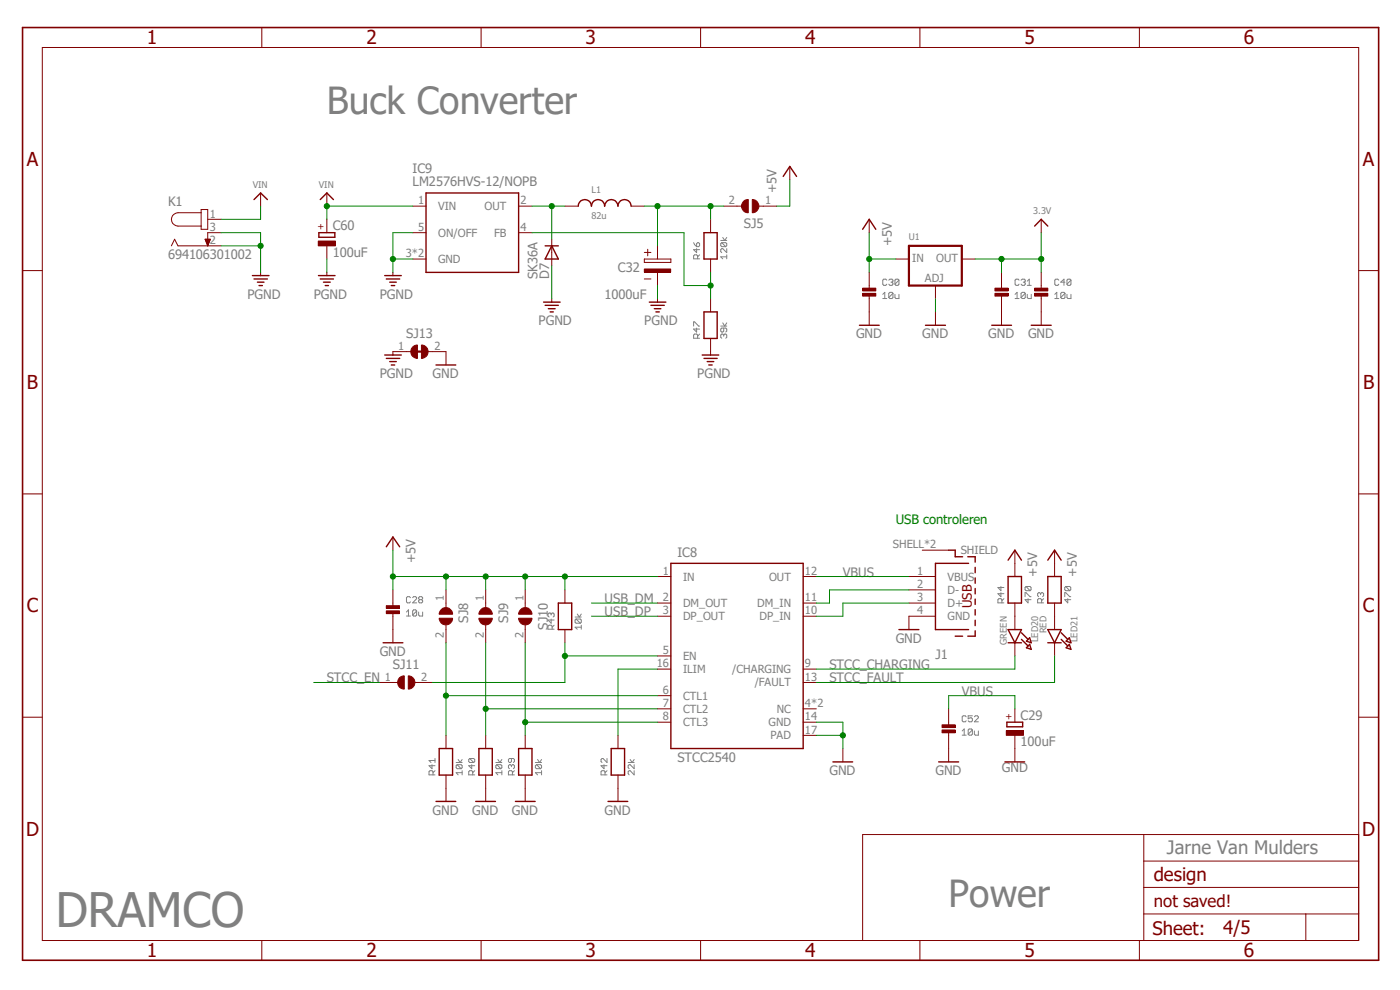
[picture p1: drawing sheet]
<svg xmlns="http://www.w3.org/2000/svg" width="297mm" height="210mm" viewBox="0 0 297 210" stroke-linecap="round" stroke-linejoin="round" font-family="sans-serif">
<g fill="none" stroke="#808080" stroke-width=".21">
<path d="M147.2 51.5l.6 .8M147.8 52.7v.9l-.6-.6h1.2M148 51.5l.4 .2v.4l-.2 .2h-.4v-.6zM148 54.9v-.6l-.2-.2h-.4l-.2 .2v.6h1.2M148.4 54.1l-.4 .4M152.9 51h1.3M153.1 51.5h.9l.2 .2v.4l-.2 .2M153.1 51.5l-.2 .2v.4l.2 .2h.9M153.1 51.5l.9 .8M153.3 50.4l.5 .6 .4-.6M154.2 52.7v.9l-.9-.9-.4 .3v.4l.2 .2M154.2 54.5h-1.3l.4 .4"/>
<path d="M154.2 54.1v.8M188.1 59.4l-.2-.2h-.4l-.2 .2v.9l.2 .2h.4l.2-.2M188.6 59.4l.2-.2h.4l.2 .2-.2 .5M189 59.9h.2M189.2 59.9l.2 .2-.2 .4h-.4l-.2-.2M190.7 59.4l-.2-.2h-.4l-.2 .2v.9M190.7 59.4v.9l-.2 .2h-.4l-.2-.2M190.7 59.4l-.8 .9M216.2 59.4l-.2-.2h-.4l-.3 .2v.9l.3 .2h.4l.2-.2M216.6 59.4l.3-.2h.4l.2 .2-.2 .5M217.1 59.9h.2M217.3 59.9l.2 .2-.2 .4h-.4l-.3-.2"/>
<path d="M217.9 59.6l.5-.4v1.3M224.6 59.4l-.2-.2h-.4l-.2 .2v.9l.2 .2h.4l.2-.2M225.9 59.9h-.9l.7-.7v1.3M227.2 59.4l-.2-.2h-.4l-.2 .2v.9M227.2 59.4v.9l-.2 .2h-.4l-.2-.2M227.2 59.4l-.8 .9M147.2 69.2v-.9h.2l.8 .9h.2M147.8 69.6v.8l-.6-.6h1.2M148 71.8v-.7l-.2-.2h-.4l-.2 .2v.7h1.2M148.4 70.9l-.4 .4M152.9 69.2h1.3M153.3 68.5l.5 .7 .4-.7"/>
<path d="M153.5 69.6v.6l-.2 .2-.4-.2v-.4l.2-.2h.9l.2 .2v.4l-.2 .2M153.5 71.1l.3-.2 .4 .2v.4l-.2 .3M153.5 71.1l-.2-.2-.4 .2v.4l.2 .3M153.5 71.1v.2M187.3 62.4l.4-.4v1.3M187.3 63.3h.8M189.4 62.2v.9l-.2 .2h-.4l-.2-.2M189.4 62.2l-.2-.2h-.4l-.2 .2v.9M189.4 62.2l-.8 .9M189.9 62.4v.7l.2 .2h.6v-.9M215.3 63.3h.9M215.3 62.4l.5-.4v1.3"/>
<path d="M217.5 62.2v.9l-.2 .2h-.4l-.3-.2M217.5 62.2l-.2-.2h-.4l-.3 .2v.9M217.5 62.2l-.9 .9M217.9 62.4v.7l.2 .2h.7v-.9M217.9 60.5h.9M223.8 63.3h.8M223.8 62.4l.4-.4v1.3M225.9 62.2v.9l-.2 .2h-.4l-.3-.2M225.9 62.2l-.2-.2h-.4l-.3 .2v.9M225.9 62.2l-.9 .9M226.4 62.4v.7l.2 .2h.6v-.9M86.2 129.8l.5-.4v1.3"/>
<path d="M86.2 130.7h.9M87.1 126.8l-.2-.2h-.5l-.2 .2v.9l.2 .2h.5l.2-.2M87.5 126.8l.3-.2h.4l.2 .2v.2l-.9 .9h.9M88.4 129.6v.9l-.2 .2h-.4l-.3-.2M88.4 129.6l-.2-.2h-.4l-.3 .2v.9M88.4 129.6l-.9 .9M88.8 129.8v.7l.2 .2h.7v-.9M89 127.2l-.2-.2 .2-.4h.5l.2 .2-.2 .4M89 127.2l-.2 .2 .2 .5h.5l.2-.2-.2-.5M89 127.2h.5M116.9 130.3l-.2-.3-.5 .3v.4l.3 .2M116.9 131.3v.9l-.7-.7h1.4"/>
<path d="M116.9 130.3v.2M116.9 130.3l.2-.3 .5 .3v.4l-.3 .2M117.1 133.5v-.7l-.2-.2h-.4l-.3 .2v.7h1.4M117.6 132.6l-.5 .5M122 130.9h1.3M122.2 131.3h.9l.2 .2v.5l-.2 .2M122.2 131.3l-.2 .2v.5l.2 .2h.9M122.2 131.3l.9 .9M122.5 130.3l.4 .6 .4-.6M123.3 133.1h-1.3l.5 .4M123.3 132.6v.9M212.3 125.7v.9l-.6-.7h1.3"/>
<path d="M212.3 124.4v.9l-.6-.7h1.3M212.6 127.9v-.7l-.3-.2h-.4l-.2 .2v.7h1.3M213 127l-.4 .4M217.5 126.6v-.9h.2l.8 .9h.2M217.7 124.4l-.2 .2v.5l.2 .2h.8M217.7 124.4h.8l.2 .2v.5l-.2 .2M217.7 124.4l.8 .9M218.1 127v.9l-.6-.7h1.2M220.8 125.9l-.2-.2-.5 .2v.5l.2 .2M220.8 125.9l.2-.2 .4 .2v.5l-.2 .2M220.8 125.9v.3M221 127.9v-.7l-.2-.2h-.5l-.2 .2v.7h1.3"/>
<path d="M221.4 127l-.4 .4M225.9 126.6v-.9h.2l.8 .9h.3M226.1 124.4l-.2 .2v.5l.2 .2h.8M226.1 124.4h.8l.3 .2v.5l-.3 .2M226.1 124.4l.8 .9M226.5 127v.9l-.6-.7h1.3M204.1 155.1l.5-.5v1.4M204.1 156h.9M205 152.1l-.2-.3h-.5l-.2 .3v.8l.2 .2h.5l.2-.2M206.3 151.8h-.9v.7l.4-.2 .5 .2v.4l-.2 .2h-.5l-.2-.2M206.3 154.9v.8l-.2 .3h-.5l-.2-.3M206.3 154.9l-.2-.3h-.5l-.2 .3v.8"/>
<path d="M206.3 154.9l-.9 .8M206.7 155.1v.6l.2 .3h.7v-.9M206.7 152.1l.2-.3h.4l.3 .3v.2l-.9 .8h.9M91.7 162.2v.9l-.7-.7h1.3M91.9 164.4v-.7l-.2-.2h-.5l-.2 .2v.7h1.3M92.3 163.5l-.4 .4M92.3 161.3h-1.3l.4 .5M92.3 160.9v.9M96.8 161.8h1.2M97 162.2l-.2 .2v.5l.2 .2h.8M97 162.2h.8l.2 .2v.5l-.2 .2M97 162.2l.8 .9"/>
<path d="M97.2 161.1l.4 .7 .4-.7M98 163.9h-1.2l.4 .5M98 163.5v.9M99.7 160.9l-.3 .2v.4l.3 .3h.8M99.7 160.9h.8l.2 .2v.4l-.2 .3M99.7 160.9l.8 .9M100.1 162.2v.9l-.7-.7h1.3M100.3 164.4v-.7l-.2-.2h-.4l-.3 .2v.7h1.3M100.7 163.5l-.4 .4M105.2 161.8h1.3M105.4 162.2l-.2 .2v.5l.2 .2h.9M105.4 162.2h.9l.2 .2v.5l-.2 .2"/>
<path d="M105.4 162.2l.9 .9M105.6 161.1l.4 .7 .5-.7M106.5 163.9h-1.3l.4 .5M106.5 163.5v.9M108.5 162.4l-.2-.2-.4 .2v.5l.2 .2M108.5 162.4l.2-.2 .4 .2v.5l-.2 .2M108.5 160.9v.6l-.2 .3-.4-.3v-.4l.2-.2h.8l.2 .2v.4l-.2 .3M108.5 162.4v.2M108.7 164.4v-.7l-.2-.2h-.4l-.2 .2v.7h1.2M109.1 163.5l-.4 .4M113.6 161.8h1.3M113.8 162.2h.9l.2 .2v.5l-.2 .2"/>
<path d="M113.8 162.2l-.2 .2v.5l.2 .2h.9M113.8 162.2l.9 .9M114 161.1l.5 .7 .4-.7M114.9 163.9h-1.3l.4 .5M114.9 163.5v.9M128.1 162.2v.9l-.6-.7h1.3M128.4 164.4v-.7l-.3-.2h-.4l-.2 .2v.7h1.3M128.8 160.9v.9l-.9-.9-.4 .2v.4l.2 .3M128.8 163.5l-.4 .4M133.3 161.8h1.2M133.7 161.1l.4 .7 .4-.7M134.5 162.2v.9l-.8-.9h-.2l-.2 .2v.5l.2 .2"/>
<path d="M134.5 163.5v.9l-.8-.9-.4 .2v.4l.2 .3"/>
</g>
<path d="M53.6 58.5h3.5M53.9 59.2h2.8M53.9 42.3l1.4-1.4 1.4 1.4M54.6 59.9h1.4M54.9 60.6h.8M182.3 69h4.2M196.3 69h4.3M210.4 69h4.2" fill="none" stroke="#800000" stroke-width=".3"/>
<g fill="none" stroke="#800000" stroke-width=".21">
<path d="M9 10.1h279.2v189.4h-279.2zM55.5 5.8v4.3M102.1 5.8v4.3M148.6 5.8v4.3M195.2 5.8v4.3M241.7 5.8v4.3M4.8 57.4h4.2M55.3 40.9v2.8M55.3 57.8v.7M190 54.9h2.8M204 54.9h2.9M288.2 57.4h4.3"/>
<path d="M184.4 60.6v.8M184.4 62.5v.9M184.4 66.2v2.8M198.5 60.6v2.8M198.5 66.2v2.8M212.5 66.2v2.8M4.8 104.8h4.2M288.2 104.8h4.3M4.8 152.1h4.2M288.2 152.1h4.3M242.7 177v22.5M288.2 177h-105.2v22.5"/>
<path d="M55.5 199.5v4.2M102.1 199.5v4.2M148.6 199.5v4.2M195.2 199.5v4.2M241.7 199.5v4.2M242.7 193.9h45.5M242.7 188.3h45.5M242.7 182.7h45.5M277 193.9v5.6"/>
</g>
<path d="M4.8 5.8h287.7v197.9h-287.7z" fill="none" stroke="#800000" stroke-width=".34"/>
<path d="M192.8 52.2h11.2v8.4h-11.2z" fill="none" stroke="#800000" stroke-width=".47"/>
<path d="M183 62.2h2.8v.6h-2.8z" fill-rule="evenodd" fill="#800000"/>
<path d="M183 62.2h2.8v.6h-2.8z" fill="none" stroke="#800000" stroke-width=".21"/>
<path d="M183 61.1h2.8v.6h-2.8z" fill-rule="evenodd" fill="#800000"/>
<path d="M184.4 57.8v2.8M183 61.1h2.8v.6h-2.8zM184.4 63.4v2.8M212.5 60.6v.8M212.5 62.5v.9" fill="none" stroke="#800000" stroke-width=".21"/>
<path d="M211.1 62.2h2.8v.6h-2.8z" fill-rule="evenodd" fill="#800000"/>
<path d="M211.1 62.2h2.8v.6h-2.8z" fill="none" stroke="#800000" stroke-width=".21"/>
<path d="M211.1 61.1h2.8v.6h-2.8z" fill-rule="evenodd" fill="#800000"/>
<path d="M184.4 46.5v2.9M212.5 57.8v2.8M211.1 61.1h2.8v.6h-2.8zM212.5 63.4v2.8M220.9 60.6v.8M220.9 62.5v.9" fill="none" stroke="#800000" stroke-width=".21"/>
<path d="M183 48.6l1.4-2.1 1.4 2.1" fill="none" stroke="#800000" stroke-width=".3"/>
<path d="M219.5 62.2h2.8v.6h-2.8z" fill-rule="evenodd" fill="#800000"/>
<path d="M219.5 62.2h2.8v.6h-2.8z" fill="none" stroke="#800000" stroke-width=".21"/>
<path d="M219.5 61.1h2.8v.6h-2.8z" fill-rule="evenodd" fill="#800000"/>
<g fill="none" stroke="#800000" stroke-width=".21">
<path d="M36.4 52.2l.6-1.4 .8 1.4h9.1M42.7 45.1h-4.9a1.42 1.42 0 0 0-1.4 1.4 1.42 1.42 0 0 0 1.4 1.5h4.9M42.7 44.4h1.4v4.2h-1.4zM43.5 50.8h1.1l-.5 1.4zM43.6 50.9h1M43.6 51h.9M43.6 51.1h.9M43.7 51.2h.7M43.7 51.3h.7M43.8 51.4h.6M43.8 51.5h.5M43.9 51.6h.4"/>
<path d="M43.9 51.7h.3M43.9 51.8h.3M44 51.9h.2M44 52h.1M44.1 46.5h2.8M46.9 49.4h-2.8v2.8M220.9 46.5v2.9M220.9 57.8v2.8M83.4 74.6v.7M94.6 74.6v2.8M219.5 61.1h2.8v.6h-2.8zM220.9 63.4v5.6"/>
</g>
<path d="M219.5 48l1.4-1.5 1.4 1.5M81.6 75.3h3.5M82 76h2.8M82.7 76.7h1.4M83 77.4h.7M92.5 77.4h4.2M218.8 69h4.2" fill="none" stroke="#800000" stroke-width=".3"/>
<path d="M89.4 73.2a1.42 1.42 0 0 1 1.4 1.4 1.42 1.42 0 0 1-1.4 1.4z" fill-rule="evenodd" fill="#800000"/>
<path d="M89.4 73.2a1.42 1.42 0 0 1 1.4 1.4 1.42 1.42 0 0 1-1.4 1.4z" fill="none" stroke="#800000" stroke-width=".21"/>
<path d="M87.5 73.6l.4-.3 .7-.1v2.8a1.41 1.41 0 0 1-1.4-.8 1.41 1.41 0 0 1 .3-1.6z" fill-rule="evenodd" fill="#800000"/>
<g fill="none" stroke="#800000" stroke-width=".21">
<path d="M83.4 74.6h3.8M87.5 73.6l.4-.3 .7-.1v2.8a1.41 1.41 0 0 1-1.4-.8 1.41 1.41 0 0 1 .3-1.6zM90.8 74.6h3.8M195.7 116.7h5.6M139.5 130.7h2.8M139.5 127.9h2.8M139.5 122.3h2.8M139.5 139.1h2.8M170.4 130.7h2.8M170.4 127.9h2.8M170.4 122.3h2.8M192.8 130.7h5.7"/>
<path d="M192.8 127.9h5.7M192.8 125.1h5.7M192.8 122.3h5.7M94.6 156v2.8M103 156v2.8M111.4 156v2.8M139.5 147.6h2.8M139.5 150.4h2.8M139.5 153.2h2.8M139.5 141.9h2.8M170.4 150.4h2.8M170.4 153.2h2.8"/>
<path d="M170.4 144.8h2.8M170.4 141.9h2.8M170.4 156h2.8M178.8 158.8v2.8M94.6 164.4v5.6M103 164.4v5.6M111.4 164.4v5.6"/>
</g>
<path d="M88.3 74.6h1.4" fill="none" stroke="#800000" stroke-width=".47"/>
<g fill="none" stroke="#800000" stroke-width=".3">
<path d="M142.3 119.5h28.1v39.3h-28.1zM201.3 116.7h1.3v1.4h1.6M205.3 118.1h1.6v1.2M205.5 119.5h-7v14.1h7M202.6 135h1.6M206.9 120.4v1.1M206.9 122.6v1.1M206.9 124.8v1.2M206.9 127.1v1.1M206.9 129.3v1.2M206.9 131.6v1.1M206.9 133.8v1.2h-1.6"/>
<path d="M93.2 158.8h2.8v5.6h-2.8zM101.6 158.8h2.8v5.6h-2.8zM110 158.8h2.9v5.6h-2.9zM92.5 170h4.2M100.9 170h4.2M109.3 170h4.2M176.7 161.6h4.2"/>
</g>
<path d="M93.2 131.1h2.8a1.42 1.42 0 0 1-1.4 1.5 1.42 1.42 0 0 1-1.4-1.5z" fill-rule="evenodd" fill="#800000"/>
<path d="M93.2 131.1h2.8a1.42 1.42 0 0 1-1.4 1.5 1.42 1.42 0 0 1-1.4-1.5z" fill="none" stroke="#800000" stroke-width=".21"/>
<path d="M93.6 129.3a1.39 1.39 0 0 1 1.5-.3 1.39 1.39 0 0 1 .9 1.3h-2.8z" fill-rule="evenodd" fill="#800000"/>
<path d="M93.6 129.3a1.39 1.39 0 0 1 1.5-.3 1.39 1.39 0 0 1 .9 1.3h-2.8zM94.6 125.1v3.8M94.6 132.5v3.9" fill="none" stroke="#800000" stroke-width=".21"/>
<path d="M101.6 131.1h2.8a1.42 1.42 0 0 1-1.4 1.5 1.42 1.42 0 0 1-1.4-1.5z" fill-rule="evenodd" fill="#800000"/>
<path d="M101.6 131.1h2.8a1.42 1.42 0 0 1-1.4 1.5 1.42 1.42 0 0 1-1.4-1.5z" fill="none" stroke="#800000" stroke-width=".21"/>
<path d="M102 129.3a1.39 1.39 0 0 1 1.6-.3 1.39 1.39 0 0 1 .8 1.3h-2.8z" fill-rule="evenodd" fill="#800000"/>
<path d="M102 129.3a1.39 1.39 0 0 1 1.6-.3 1.39 1.39 0 0 1 .8 1.3h-2.8zM103 125.1v3.8M103 132.5v3.9" fill="none" stroke="#800000" stroke-width=".21"/>
<path d="M110 131.1h2.9a1.42 1.42 0 0 1-1.5 1.5 1.42 1.42 0 0 1-1.4-1.5z" fill-rule="evenodd" fill="#800000"/>
<path d="M110 131.1h2.9a1.42 1.42 0 0 1-1.5 1.5 1.42 1.42 0 0 1-1.4-1.5z" fill="none" stroke="#800000" stroke-width=".21"/>
<path d="M110.4 129.3a1.39 1.39 0 0 1 1.6-.3 1.39 1.39 0 0 1 .9 1.3h-2.9z" fill-rule="evenodd" fill="#800000"/>
<path d="M110.4 129.3a1.39 1.39 0 0 1 1.6-.3 1.39 1.39 0 0 1 .9 1.3h-2.9zM111.4 125.1v3.8M111.4 132.5v3.9M201.3 153.2v.9M201.3 155.2v.8" fill="none" stroke="#800000" stroke-width=".21"/>
<path d="M199.9 154.9h2.7v.5h-2.7z" fill-rule="evenodd" fill="#800000"/>
<path d="M199.9 154.9h2.7v.5h-2.7z" fill="none" stroke="#800000" stroke-width=".21"/>
<path d="M199.9 153.8h2.7v.5h-2.7z" fill-rule="evenodd" fill="#800000"/>
<path d="M119.8 125.1v2.8M119.8 133.6v2.8M131.1 156v2.8M199.9 153.8h2.7v.5h-2.7zM201.3 150.4v2.8M201.3 156v5.6M131.1 164.4v5.6" fill="none" stroke="#800000" stroke-width=".21"/>
<path d="M118.4 127.9h2.9v5.7h-2.9zM129.7 158.8h2.8v5.6h-2.8zM129 170h4.2M199.1 161.6h4.3" fill="none" stroke="#800000" stroke-width=".3"/>
<path d="M86.6 143.4a1.4 1.4 0 0 1 1.4 1.4 1.4 1.4 0 0 1-1.4 1.4z" fill-rule="evenodd" fill="#800000"/>
<path d="M86.6 143.4a1.4 1.4 0 0 1 1.4 1.4 1.4 1.4 0 0 1-1.4 1.4z" fill="none" stroke="#800000" stroke-width=".21"/>
<path d="M84.8 143.8l1-.4v2.8a1.41 1.41 0 0 1-1.4-.9 1.41 1.41 0 0 1 .4-1.5z" fill-rule="evenodd" fill="#800000"/>
<path d="M83.4 113.9v2.8M83.4 127.9v.9M83.4 129.9v.8M192.8 130.7v2.9M80.6 144.8h3.8M84.8 143.8l1-.4v2.8a1.41 1.41 0 0 1-1.4-.9 1.41 1.41 0 0 1 .4-1.5zM88 144.8h3.8" fill="none" stroke="#800000" stroke-width=".21"/>
<path d="M82 116l1.4-2.1 1.4 2.1M190.7 133.6h4.2" fill="none" stroke="#800000" stroke-width=".3"/>
<path d="M82 129.6h2.8v.6h-2.8z" fill-rule="evenodd" fill="#800000"/>
<path d="M82 129.6h2.8v.6h-2.8z" fill="none" stroke="#800000" stroke-width=".21"/>
<path d="M82 128.5h2.8v.6h-2.8z" fill-rule="evenodd" fill="#800000"/>
<path d="M82 128.5h2.8v.6h-2.8zM83.4 125.1v2.8M83.4 130.7v5.7" fill="none" stroke="#800000" stroke-width=".21"/>
<path d="M81.3 136.4h4.2M213.6 153.2h3.4v1h-3.4z" fill="none" stroke="#800000" stroke-width=".3"/>
<path d="M213.5 155h3.6v1h-3.6z" fill-rule="evenodd" fill="#800000"/>
<g fill="none" stroke="#800000" stroke-width=".21">
<path d="M83.4 57.8v.7M87.6 43.7h2.8M87.6 54.9h2.8M87.6 49.4h2.8M110 43.7h2.9M110 49.4h2.9M136.7 54.9h5.6v.8h-5.6zM136.7 53.6h1.4M137.4 52.9v1.4M139.5 52.2v2.7M139.5 57.8v2.8M215.3 116.7v5.6"/>
<path d="M223.7 116.7v5.6M215.3 127.9v5.7M215.3 136.4v2.7M223.7 127.9v5.7M223.7 136.4v2.7M213.5 155h3.6v1h-3.6zM215.3 150.4v2.8M215.3 156v5.6"/>
</g>
<g fill="none" stroke="#800000" stroke-width=".3">
<path d="M81.6 58.5h3.5M82 59.2h2.8M82.7 59.9h1.4M90.4 40.9h19.6v16.9h-19.6zM83 60.6h.7M213.9 118.8l1.4-2.1 1.4 2.1M222.3 118.8l1.4-2.1 1.4 2.1M213.9 133.6h2.8l-1.4 2.8zM213.9 136.4h2.8M213.9 122.3h2.8v5.6h-2.8zM216.7 135.6l1.4 1.4M216.7 134.2l1.4 1.4"/>
<path d="M218.4 135.3l.4 1.1-1-.4zM218.4 136.7l.4 1.1-1-.4zM222.3 133.6h2.8l-1.4 2.8zM222.3 136.4h2.8M222.3 122.3h2.8v5.6h-2.8zM225.1 135.6l1.4 1.4M225.1 134.2l1.4 1.4M226.9 135.3l.3 1.1-1-.4zM226.9 136.7l.3 1.1-1-.4zM213.2 161.6h4.2"/>
</g>
<path d="M136.7 57.1h5.6v.6h-5.6z" fill-rule="evenodd" fill="#800000"/>
<g fill="none" stroke="#800000" stroke-width=".21">
<path d="M167.6 35.3v2.8M69.3 57.8v.7M117.1 50.8v5.5M119.8 43.7h2.9M133.9 43.7h2.8M136.7 57.1h5.6v.6h-5.6zM136.7 59.2h1.4M150.7 46.5v2.9M150.7 54.9v2.9M117.1 63.4v.7M139.5 63.4v.7M150.7 63.4v2.8"/>
<path d="M150.7 71.8v3.5"/>
</g>
<g fill="none" stroke="#800000" stroke-width=".3">
<path d="M166.2 37.4l1.4-2.1 1.4 2.1M67.6 58.5h3.5M67.6 49.4h3.4v.9h-3.4zM67.9 59.2h2.8M68.6 59.9h1.5M115.7 52.2h2.7M117.1 52.2l1.3 2.7h-2.7zM122.7 43.7a1.4 1.4 0 0 1 1.4-1.4 1.4 1.4 0 0 1 1.4 1.4 1.4 1.4 0 0 1 1.4-1.4 1.4 1.4 0 0 1 1.4 1.4 1.42 1.42 0 0 1 1.4-1.4 1.42 1.42 0 0 1 1.4 1.4 1.4 1.4 0 0 1 1.4-1.4 1.4 1.4 0 0 1 1.4 1.4M149.4 49.4h2.7v5.5h-2.7zM69 60.6h.7M115.3 64.1h3.5M115.7 64.8h2.7"/>
<path d="M116.3 65.5h1.5M116.7 66.2h.7M137.8 64.1h3.5M138.1 64.8h2.8M138.8 65.5h1.4M139.1 66.2h.8M149 75.3h3.5M149.4 66.2h2.7v5.6h-2.7zM149.4 76h2.7M150 76.7h1.4M150.4 77.4h.7"/>
</g>
<path d="M67.5 51.1h3.7v1.1h-3.7z" fill-rule="evenodd" fill="#800000"/>
<path d="M67.5 51.1h3.7v1.1h-3.7zM69.3 40.9v2.8M69.3 46.5v2.9M69.3 52.2v2.7" fill="none" stroke="#800000" stroke-width=".21"/>
<path d="M67.9 42.3l1.4-1.4 1.4 1.4" fill="none" stroke="#800000" stroke-width=".3"/>
<path d="M157.7 42.7l.4-.2 .6-.2v2.8a1.41 1.41 0 0 1-1.3-.8 1.41 1.41 0 0 1 .3-1.6z" fill-rule="evenodd" fill="#800000"/>
<path d="M157.7 42.7l.4-.2 .6-.2v2.8a1.41 1.41 0 0 1-1.3-.8 1.41 1.41 0 0 1 .3-1.6z" fill="none" stroke="#800000" stroke-width=".21"/>
<path d="M159.6 42.3a1.4 1.4 0 0 1 1.4 1.4 1.4 1.4 0 0 1-1.4 1.4z" fill-rule="evenodd" fill="#800000"/>
<path d="M153.5 43.7h3.8M159.6 42.3a1.4 1.4 0 0 1 1.4 1.4 1.4 1.4 0 0 1-1.4 1.4zM161 43.7h3.8" fill="none" stroke="#800000" stroke-width=".21"/>
<path d="M112.9 49.4h32.2v11.2h5.6M150.7 57.8v5.6" fill="none" stroke="#008000" stroke-width=".21"/>
<circle cx="150.8" cy="60.6" r=".55" fill="#008000"/>
<g fill="none" stroke="#008000" stroke-width=".21">
<path d="M55.3 43.7v2.8h-8.4M87.6 43.7h-18.3v2.8"/>
<circle cx="150.8" cy="60.6" r=".55"/>
</g>
<circle cx="69.3" cy="43.7" r=".55" fill="#008000"/>
<g fill="none" stroke="#008000" stroke-width=".21">
<path d="M46.9 52.2h8.4M46.9 49.4h8.4v8.4"/>
<circle cx="69.3" cy="43.7" r=".55"/>
</g>
<circle cx="55.3" cy="52.2" r=".55" fill="#008000"/>
<g fill="none" stroke="#008000" stroke-width=".21">
<path d="M83.4 54.9h4.2M87.6 49.4h-4.2v8.4"/>
<circle cx="55.3" cy="52.2" r=".55"/>
</g>
<circle cx="83.4" cy="54.9" r=".55" fill="#008000"/>
<g fill="none" stroke="#008000" stroke-width=".21">
<path d="M69.3 54.9v2.9M117.1 56.3v7.1M184.4 54.9h5.6M184.4 49.4v8.4M139.5 60.6v2.8"/>
<circle cx="83.4" cy="54.9" r=".55"/>
</g>
<circle cx="184.4" cy="54.9" r=".55" fill="#008000"/>
<g fill="none" stroke="#008000" stroke-width=".21">
<path d="M103 122.3v2.8M139.5 122.3h-44.9v2.8"/>
<circle cx="184.4" cy="54.9" r=".55"/>
</g>
<circle cx="103" cy="122.3" r=".55" fill="#008000"/>
<g fill="none" stroke="#008000" stroke-width=".21">
<path d="M111.4 122.3v2.8"/>
<circle cx="103" cy="122.3" r=".55"/>
</g>
<circle cx="111.4" cy="122.3" r=".55" fill="#008000"/>
<g fill="none" stroke="#008000" stroke-width=".21">
<path d="M119.8 122.3v2.8"/>
<circle cx="111.4" cy="122.3" r=".55"/>
</g>
<circle cx="119.8" cy="122.3" r=".55" fill="#008000"/>
<g fill="none" stroke="#008000" stroke-width=".21">
<path d="M83.4 116.7v5.6h11.2"/>
<circle cx="119.8" cy="122.3" r=".55"/>
</g>
<circle cx="94.6" cy="122.3" r=".55" fill="#008000"/>
<g fill="none" stroke="#008000" stroke-width=".21">
<path d="M83.4 122.3v2.8"/>
<circle cx="94.6" cy="122.3" r=".55"/>
</g>
<circle cx="83.4" cy="122.3" r=".55" fill="#008000"/>
<g fill="none" stroke="#008000" stroke-width=".21">
<path d="M167.6 38.1v5.6h-2.8M198.5 63.4v2.8M173.2 153.2h5.6v5.6M173.2 156h5.6"/>
<circle cx="83.4" cy="122.3" r=".55"/>
</g>
<circle cx="178.8" cy="156" r=".55" fill="#008000"/>
<g fill="none" stroke="#008000" stroke-width=".21">
<path d="M206.9 54.9h14M212.5 54.9v2.9M220.9 49.4v8.4"/>
<circle cx="178.8" cy="156" r=".55"/>
</g>
<circle cx="212.5" cy="54.9" r=".55" fill="#008000"/>
<circle cx="212.5" cy="54.9" r=".55" fill="none" stroke="#008000" stroke-width=".21"/>
<circle cx="220.9" cy="54.9" r=".55" fill="#008000"/>
<g fill="none" stroke="#008000" stroke-width=".21">
<path d="M111.4 136.4v19.6M215.3 139.1v2.8h-42.1M223.7 139.1v5.7h-50.5M111.4 153.2h28.1"/>
<circle cx="220.9" cy="54.9" r=".55"/>
</g>
<circle cx="111.4" cy="153.2" r=".55" fill="#008000"/>
<g fill="none" stroke="#008000" stroke-width=".21">
<path d="M103 136.4v19.6M103 150.4h36.5"/>
<circle cx="111.4" cy="153.2" r=".55"/>
</g>
<circle cx="103" cy="150.4" r=".55" fill="#008000"/>
<g fill="none" stroke="#008000" stroke-width=".21">
<path d="M94.6 136.4v19.6M94.6 147.6h44.9"/>
<circle cx="103" cy="150.4" r=".55"/>
</g>
<circle cx="94.6" cy="147.6" r=".55" fill="#008000"/>
<g fill="none" stroke="#008000" stroke-width=".21">
<path d="M119.8 139.1h19.7M119.8 136.4v8.4h-28M173.2 122.3h19.6M192.8 125.1h-16.8v2.8h-2.8M192.8 127.9h-14v2.8h-5.6M139.5 141.9h-8.4v14.1M201.3 150.4v-2.8h14v2.8"/>
<circle cx="94.6" cy="147.6" r=".55"/>
</g>
<circle cx="119.8" cy="139.1" r=".55" fill="#008000"/>
<g fill="none" stroke="#008000" stroke-width=".21">
<path d="M112.9 43.7h6.9M117.1 43.7v7.1M125.5 130.7h14M125.5 127.9h14M66.5 144.8h14.1"/>
<circle cx="119.8" cy="139.1" r=".55"/>
</g>
<circle cx="117.1" cy="43.7" r=".55" fill="#008000"/>
<g fill="none" stroke="#008000" stroke-width=".21">
<path d="M136.7 43.7h2.8v8.5"/>
<circle cx="117.1" cy="43.7" r=".55"/>
</g>
<circle cx="139.5" cy="43.7" r=".55" fill="#008000"/>
<g fill="none" stroke="#008000" stroke-width=".21">
<path d="M139.5 43.7h14M150.7 43.7v2.8"/>
<circle cx="139.5" cy="43.7" r=".55"/>
</g>
<circle cx="150.8" cy="43.7" r=".55" fill="#008000"/>
<circle cx="150.8" cy="43.7" r=".55" fill="none" stroke="#008000" stroke-width=".21"/>
<text font-size="10.1" fill="#808080" x="11.8" y="196.7">DRAMCO</text>
<g font-size="7.9" fill="#808080">
<text x="69.3" y="24.1">Buck Converter</text>
<text x="201.3" y="192.5">Power</text>
</g>
<g font-size="4.1" fill="#800000">
<text x="31.2" y="9.4">1</text>
<text x="77.7" y="9.4">2</text>
<text x="124.2" y="9.4">3</text>
<text x="170.8" y="9.4">4</text>
<text x="217.3" y="9.4">5</text>
<text x="263.9" y="9.4">6</text>
<text x="5.7" y="35.2">A</text>
<text x="289.1" y="35.2">A</text>
<text x="5.7" y="82.5">B</text>
<text x="289.2" y="82.5">B</text>
<text x="5.7" y="129.9">C</text>
<text x="289.1" y="129.9">C</text>
<text x="5.5" y="177.3">D</text>
<text x="289" y="177.3">D</text>
<text x="31.2" y="203">1</text>
<text x="77.7" y="203">2</text>
<text x="124.2" y="203">3</text>
<text x="170.8" y="203">4</text>
<text x="217.3" y="203">5</text>
<text x="263.9" y="203">6</text>
</g>
<text font-size="3.9" fill="#808080" x="247.6" y="181.3">Jarne Van Mulders</text>
<g font-size="3.9" fill="#800000">
<text x="244.8" y="186.9">design</text>
<text x="244.5" y="198.2">Sheet:</text>
<text x="259.5" y="198.1">4/5</text>
</g>
<text font-size="3.6" fill="#800000" x="244.8" y="192.5">not saved!</text>
<g font-size="2.8" fill="#808080">
<text x="87.5" y="39.5">LM2576HVS-12/NOPB</text>
<text x="87.5" y="36.7">IC9</text>
<text x="164.8" y="40.9" transform="rotate(-90 164.8 40.9)">+5V</text>
<text x="35.6" y="43.7">K1</text>
<text x="70.6" y="48.8">C60</text>
<text x="157.8" y="48.5">SJ5</text>
<text x="189.2" y="52.2" transform="rotate(-90 189.2 52.2)">+5V</text>
<text x="35.6" y="54.9">694106301002</text>
<text x="70.6" y="54.4">100uF</text>
<text x="114" y="59.2" transform="rotate(-90 114 59.2)">SK36A</text>
<text x="116.5" y="59.2" transform="rotate(-90 116.5 59.2)">D7</text>
<text x="131.1" y="57.8">C32</text>
<text x="52.5" y="63.4">PGND</text>
<text x="66.5" y="63.4">PGND</text>
<text x="80.6" y="63.4">PGND</text>
<text x="128.3" y="63.4">1000uF</text>
<text x="86.2" y="71.8">SJ13</text>
<text x="114.3" y="69">PGND</text>
<text x="136.7" y="69">PGND</text>
<text x="181.6" y="71.8">GND</text>
<text x="195.7" y="71.8">GND</text>
<text x="209.7" y="71.8">GND</text>
<text x="218.1" y="71.8">GND</text>
<text x="80.6" y="80.2">PGND</text>
<text x="91.8" y="80.2">GND</text>
<text x="147.9" y="80.2">PGND</text>
<text x="88.1" y="119.5" transform="rotate(-90 88.1 119.5)">+5V</text>
<text x="143.7" y="118.1">IC8</text>
<text x="178.8" y="122.3">VBUS</text>
<text x="220" y="122.3" transform="rotate(-90 220 122.3)">+5V</text>
<text x="228.5" y="122.3" transform="rotate(-90 228.5 122.3)">+5V</text>
<text x="128.3" y="130.7">USB_DP</text>
<text x="128.3" y="127.9">USB_DM</text>
<text x="99.4" y="132.1" transform="rotate(-90 99.4 132.1)">SJ8</text>
<text x="107.8" y="132.1" transform="rotate(-90 107.8 132.1)">SJ9</text>
<text x="116.2" y="133.6" transform="rotate(-90 116.2 133.6)">SJ10</text>
<text x="190" y="136.4">GND</text>
<text x="80.6" y="139.1">GND</text>
<text x="83.4" y="142">SJ11</text>
<text x="176" y="142">STCC_CHARGING</text>
<text x="198.5" y="139.7">J1</text>
<text x="69.3" y="144.8">STCC_EN</text>
<text x="176" y="144.8">STCC_FAULT</text>
<text x="204" y="147.6">VBUS</text>
<text x="216.5" y="152.7">C29</text>
<text x="143.7" y="161.6">STCC2540</text>
<text x="216.5" y="158.3">100uF</text>
<text x="176" y="164.4">GND</text>
<text x="198.5" y="164.4">GND</text>
<text x="212.6" y="163.8">GND</text>
<text x="91.8" y="172.8">GND</text>
<text x="100.2" y="172.8">GND</text>
<text x="108.6" y="172.8">GND</text>
<text x="128.3" y="172.8">GND</text>
</g>
<text font-size="2.8" fill="#008000" x="190" y="111.1">USB controleren</text>
<text font-size="2.8" fill="#800000" x="206.2" y="129" transform="rotate(-90 206.2 129)">USB</text>
<g font-size="2.4" fill="#808080">
<text x="44.5" y="46.1">1</text>
<text x="88.7" y="43.3">1</text>
<text x="93" y="44.6">VIN</text>
<text x="102.8" y="44.6">OUT</text>
<text x="110.4" y="43.3">2</text>
<text x="154.6" y="43.3">2</text>
<text x="162.3" y="43.3">1</text>
<text x="44.5" y="51.8">2</text>
<text x="44.5" y="48.9">3</text>
<text x="88.7" y="48.9">5</text>
<text x="93" y="50.2">ON/OFF</text>
<text x="104.8" y="50.2">FB</text>
<text x="110.4" y="48.9">4</text>
<text x="86.1" y="54.6">3*2</text>
<text x="93" y="55.8">GND</text>
<text x="193.6" y="55.7">IN</text>
<text x="196.2" y="59.7">ADJ</text>
<text x="198.6" y="55.7">OUT</text>
<text x="84.5" y="74.2">1</text>
<text x="92.2" y="74.2">2</text>
<text x="189.4" y="116.3">SHELL*2</text>
<text x="203.8" y="117.6">SHIELD</text>
<text x="140.6" y="121.9">1</text>
<text x="144.9" y="123.1">IN</text>
<text x="163.2" y="123.2">OUT</text>
<text x="170.8" y="121.9">12</text>
<text x="194.6" y="124.7">2</text>
<text x="194.6" y="121.9">1</text>
<text x="201" y="126">D-</text>
<text x="201" y="123.2">VBUS</text>
<text x="94.2" y="127.6" transform="rotate(-90 94.2 127.6)">1</text>
<text x="102.6" y="127.6" transform="rotate(-90 102.6 127.6)">1</text>
<text x="111" y="127.6" transform="rotate(-90 111 127.6)">1</text>
<text x="140.6" y="127.6">2</text>
<text x="140.6" y="130.3">3</text>
<text x="144.9" y="128.8">DM_OUT</text>
<text x="144.9" y="131.6">DP_OUT</text>
<text x="160.6" y="128.8">DM_IN</text>
<text x="161.1" y="131.6">DP_IN</text>
<text x="170.8" y="127.6">11</text>
<text x="170.8" y="130.3">10</text>
<text x="194.6" y="130.3">4</text>
<text x="194.6" y="127.6">3</text>
<text x="201" y="131.6">GND</text>
<text x="201" y="128.8">D+</text>
<text x="94.2" y="135.3" transform="rotate(-90 94.2 135.3)">2</text>
<text x="102.6" y="135.3" transform="rotate(-90 102.6 135.3)">2</text>
<text x="111" y="135.3" transform="rotate(-90 111 135.3)">2</text>
<text x="139.3" y="141.6">16</text>
<text x="140.6" y="138.8">5</text>
<text x="144.9" y="140">EN</text>
<text x="144.9" y="142.8">ILIM</text>
<text x="155.4" y="142.8">/CHARGING</text>
<text x="170.8" y="141.6">9</text>
<text x="81.7" y="144.4">1</text>
<text x="89.4" y="144.4">2</text>
<text x="140.6" y="147.2">6</text>
<text x="140.6" y="150">7</text>
<text x="144.9" y="148.4">CTL1</text>
<text x="160.1" y="145.6">/FAULT</text>
<text x="170.8" y="144.4">13</text>
<text x="170.8" y="150">4*2</text>
<text x="140.6" y="152.8">8</text>
<text x="144.9" y="151.2">CTL2</text>
<text x="144.9" y="154.1">CTL3</text>
<text x="163.1" y="154.1">GND</text>
<text x="164.8" y="151.3">NC</text>
<text x="170.8" y="155.6">17</text>
<text x="170.8" y="152.8">14</text>
<text x="163.5" y="156.8">PAD</text>
</g>
<g font-size="1.9" fill="#808080">
<text x="53.6" y="39.8">VIN</text>
<text x="67.6" y="39.8">VIN</text>
<text x="125.5" y="40.9">L1</text>
<text x="125.5" y="46.5">82u</text>
<text x="219.2" y="45.4">3.3V</text>
<text x="192.8" y="51">U1</text>
<text x="213.6" y="136.8" transform="rotate(-90 213.6 136.8)">GREEN</text>
<text x="220.2" y="136.2" transform="rotate(-90 220.2 136.2)">LED20</text>
<text x="222" y="134.4" transform="rotate(-90 222 134.4)">RED</text>
<text x="228.6" y="136.2" transform="rotate(-90 228.6 136.2)">LED21</text>
</g>
<g font-size="1.9" fill="#800000">
<text x="68.7" y="48.9" transform="rotate(-90 68.7 48.9)">+</text>
<text x="214.6" y="152.7" transform="rotate(-90 214.6 152.7)">+</text>
</g>
</svg>
